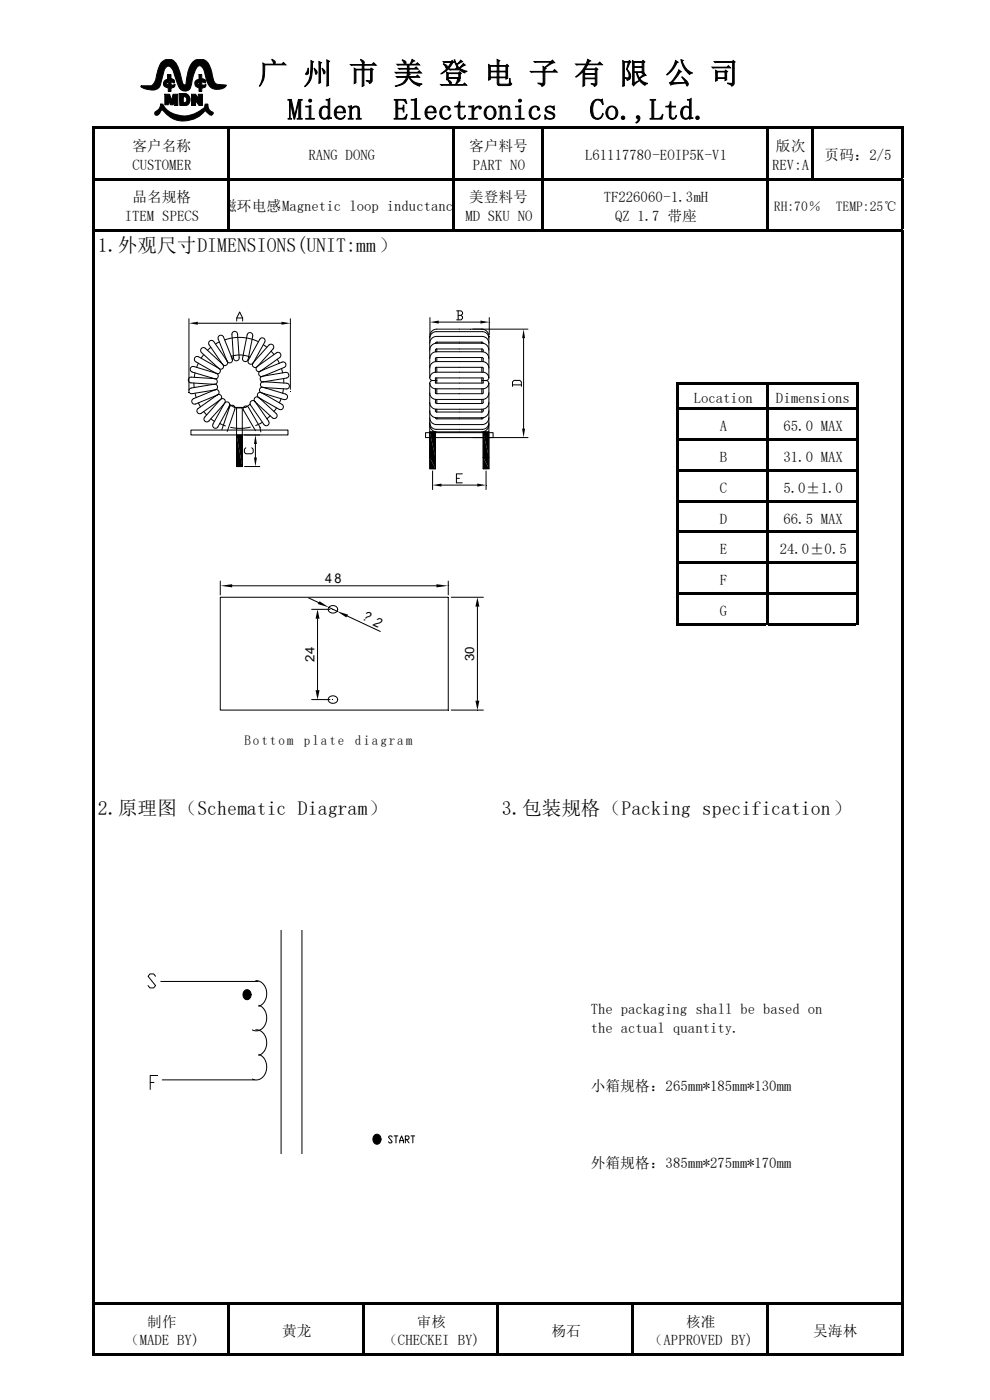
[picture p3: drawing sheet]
<svg xmlns="http://www.w3.org/2000/svg" width="210mm" height="297mm" viewBox="0 0 210 297" stroke-linecap="round" stroke-linejoin="round" font-family="sans-serif">
<g fill="#000">
<path d="M19.6 26.9h.6v10.8h-.6z" fill-rule="evenodd"/>
<path d="M19.6 37.7h.6v10.9h-.6z" fill-rule="evenodd"/>
<path d="M20.2 26.9h171.4v.5h-171.4z" fill-rule="evenodd"/>
<path d="M20.2 37.7h151.8v.5h-151.8z" fill-rule="evenodd"/>
<path d="M48.2 27.1h.5v10.6h-.5z" fill-rule="evenodd"/>
<path d="M48.2 38h.5v11.1h-.5z" fill-rule="evenodd"/>
<path d="M95.8 27.1h.6v10.6h-.6z" fill-rule="evenodd"/>
<path d="M95.8 38h.6v11.1h-.6z" fill-rule="evenodd"/>
<path d="M114.9 27.1h.5v10.6h-.5z" fill-rule="evenodd"/>
<path d="M114.9 38h.5v11.1h-.5z" fill-rule="evenodd"/>
<path d="M162.5 27.1h.5v10.6h-.5z" fill-rule="evenodd"/>
<path d="M162.5 38h.5v11.1h-.5z" fill-rule="evenodd"/>
<path d="M172 27.1h.6v11.1h-.6z" fill-rule="evenodd"/>
<path d="M172.6 37.7h19v.5h-19z" fill-rule="evenodd"/>
<path d="M191.1 27.1h.5v10.6h-.5z" fill-rule="evenodd"/>
<path d="M191.1 38h.5v10.6h-.5z" fill-rule="evenodd"/>
<path d="M19.6 48.6h.6v227.7h-.6z" fill-rule="evenodd"/>
<path d="M20.2 48.6h28v.5h-28z" fill-rule="evenodd"/>
<path d="M48.7 48.6h47.1v.5h-47.1z" fill-rule="evenodd"/>
<path d="M96.4 48.6h18.5v.5h-18.5z" fill-rule="evenodd"/>
<path d="M115.4 48.6h47.1v.5h-47.1z" fill-rule="evenodd"/>
<path d="M163 48.6h28.6v.5h-28.6z" fill-rule="evenodd"/>
<path d="M191.1 48.8h.5v227.5h-.5z" fill-rule="evenodd"/>
<path d="M143.5 81.1h.5v5.4h-.5z" fill-rule="evenodd"/>
<path d="M143.5 86.5h.5v6.5h-.5z" fill-rule="evenodd"/>
<path d="M143.5 93h.5v6.5h-.5z" fill-rule="evenodd"/>
<path d="M143.5 99.5h.5v6.5h-.5z" fill-rule="evenodd"/>
<path d="M144 81.1h38.1v.5h-38.1z" fill-rule="evenodd"/>
<path d="M144 86.5h38.1v.5h-38.1z" fill-rule="evenodd"/>
<path d="M144 93h38.1v.5h-38.1z" fill-rule="evenodd"/>
<path d="M144 99.5h38.1v.5h-38.1z" fill-rule="evenodd"/>
<path d="M162.5 81.3h.5v5.2h-.5z" fill-rule="evenodd"/>
<path d="M162.5 86.7h.5v6.3h-.5z" fill-rule="evenodd"/>
<path d="M162.5 93.3h.5v6.2h-.5z" fill-rule="evenodd"/>
<path d="M162.5 99.8h.5v6.2h-.5z" fill-rule="evenodd"/>
<path d="M181.6 81.3h.5v5.2h-.5z" fill-rule="evenodd"/>
<path d="M181.6 86.7h.5v6.3h-.5z" fill-rule="evenodd"/>
<path d="M181.6 93.3h.5v6.2h-.5z" fill-rule="evenodd"/>
<path d="M181.6 99.8h.5v6.2h-.5z" fill-rule="evenodd"/>
<path d="M143.5 106h.5v6.6h-.5z" fill-rule="evenodd"/>
<path d="M143.5 112.6h.5v6.5h-.5z" fill-rule="evenodd"/>
<path d="M143.5 119.1h.5v6.5h-.5z" fill-rule="evenodd"/>
<path d="M144 106h38.1v.6h-38.1z" fill-rule="evenodd"/>
<path d="M144 112.6h38.1v.5h-38.1z" fill-rule="evenodd"/>
<path d="M144 119.1h38.1v.5h-38.1z" fill-rule="evenodd"/>
<path d="M162.5 106.3h.5v6.3h-.5z" fill-rule="evenodd"/>
<path d="M162.5 112.8h.5v6.3h-.5z" fill-rule="evenodd"/>
<path d="M162.5 119.3h.5v6.3h-.5z" fill-rule="evenodd"/>
<path d="M181.6 106.3h.5v6.3h-.5z" fill-rule="evenodd"/>
<path d="M181.6 112.8h.5v6.3h-.5z" fill-rule="evenodd"/>
<path d="M181.6 119.3h.5v6.3h-.5z" fill-rule="evenodd"/>
<path d="M143.5 125.6h.5v7h-.5z" fill-rule="evenodd"/>
<path d="M144 125.6h38.1v.5h-38.1z" fill-rule="evenodd"/>
<path d="M144 132.1h18.5v.5h-18.5z" fill-rule="evenodd"/>
<path d="M162.5 125.9h.5v6.7h-.5z" fill-rule="evenodd"/>
<path d="M163 132.1h18.6v.5h-18.6z" fill-rule="evenodd"/>
<path d="M181.6 125.9h.5v6.7h-.5z" fill-rule="evenodd"/>
<path d="M19.6 276.3h.6v11.4h-.6z" fill-rule="evenodd"/>
<path d="M20.2 276.3h171.4v.5h-171.4z" fill-rule="evenodd"/>
<path d="M48.2 276.6h.5v11.1h-.5z" fill-rule="evenodd"/>
<path d="M76.8 276.6h.5v11.1h-.5z" fill-rule="evenodd"/>
<path d="M105.4 276.6h.5v11.1h-.5z" fill-rule="evenodd"/>
<path d="M133.9 276.6h.6v11.1h-.6z" fill-rule="evenodd"/>
<path d="M162.5 276.6h.5v11.1h-.5z" fill-rule="evenodd"/>
<path d="M191.1 276.6h.5v11.1h-.5z" fill-rule="evenodd"/>
<path d="M20.2 287.1h28v.6h-28z" fill-rule="evenodd"/>
<path d="M48.7 287.1h28.1v.6h-28.1z" fill-rule="evenodd"/>
<path d="M77.3 287.1h28.1v.6h-28.1z" fill-rule="evenodd"/>
<path d="M105.9 287.1h28v.6h-28z" fill-rule="evenodd"/>
<path d="M134.5 287.1h28v.6h-28z" fill-rule="evenodd"/>
<path d="M163 287.1h28.1v.6h-28.1z" fill-rule="evenodd"/>
</g>
<path d="M29.9 12.5h18.4v13.3h-18.4z" fill-rule="evenodd" fill="#fff"/>
<g fill="#000">
<path d="M34.5 13.1a1.98 1.98 0 0 1 3.2 1.1l1 3.4 .3 .4 .4-.1 .3-2a3.8 3.8 0 0 1 2.1-3.3 2.29 2.29 0 0 1 2.9 2l.3 .9a3.1 3.1 0 0 0 .9 2.4l2.1 .2a2.39 2.39 0 0 1-2.5 .8 2.39 2.39 0 0 1-1.7-2l-.2-.7a2.87 2.87 0 0 0-1-2.2l-.3-.1a5.1 5.1 0 0 0-1.6 3.8 1.46 1.46 0 0 1-1.3 1.6 1.46 1.46 0 0 1-1.6-1.2l-.6-1.7a3.3 3.3 0 0 0-1.2-2.3 .94 .94 0 0 0-1.2 .8l-.7 2.9a1.82 1.82 0 0 1-2.4 1.2l-1.4-.3-.4-.4 .1-.1h2.1l.5-.4 .4-.7 .8-3.1z" fill-rule="evenodd"/>
<path d="M35.5 15.8h.8v.9h.2a.51 .51 0 0 1 .5 .4 .51 .51 0 0 1-.2 .5l-.5-.1v.6l.8-.2-.1 .5-.7 .3v.7h-.6v-.7a.9 .9 0 0 1-1-.9 .9 .9 0 0 1 .8-.9z" fill-rule="evenodd"/>
</g>
<path d="M34.5 13.1a1.98 1.98 0 0 1 3.2 1.1l1 3.4 .3 .4 .4-.1 .3-2a3.8 3.8 0 0 1 2.1-3.3 2.29 2.29 0 0 1 2.9 2l.3 .9a3.1 3.1 0 0 0 .9 2.4l2.1 .2a2.39 2.39 0 0 1-2.5 .8 2.39 2.39 0 0 1-1.7-2l-.2-.7a2.87 2.87 0 0 0-1-2.2l-.3-.1a5.1 5.1 0 0 0-1.6 3.8 1.46 1.46 0 0 1-1.3 1.6 1.46 1.46 0 0 1-1.6-1.2l-.6-1.7a3.3 3.3 0 0 0-1.2-2.3 .94 .94 0 0 0-1.2 .8l-.7 2.9a1.82 1.82 0 0 1-2.4 1.2l-1.4-.3-.4-.4 .1-.1h2.1l.5-.4 .4-.7 .8-3.1zM35.5 15.8h.8v.9h.2a.51 .51 0 0 1 .5 .4 .51 .51 0 0 1-.2 .5l-.5-.1v.6l.8-.2-.1 .5-.7 .3v.7h-.6v-.7a.9 .9 0 0 1-1-.9 .9 .9 0 0 1 .8-.9z" fill="none" stroke="#000" stroke-width=".21"/>
<path d="M35.5 17.5h.2v.6l-.4-.2z" fill-rule="evenodd" fill="#fff"/>
<path d="M35.5 17.5h.2v.6l-.4-.2zM42.2 15.8h.6v.9h.3a.51 .51 0 0 1 .5 .3 .51 .51 0 0 1-.1 .6l-.7-.1v.6l.9-.2-.1 .4-.2 .3-.6 .1v.7h-.6v-.7a.9 .9 0 0 1-.9-.9 .9 .9 0 0 1 .9-.9zM34.1 22.1h.4a5.3 5.3 0 0 0 6.9 2l2-1.3 .1-.7h.6a1.66 1.66 0 0 0 1.1 1.8l-.3 .5h-.3l-1.1-1a5.7 5.7 0 0 1-9.1-.1l-.6 .8a.51 .51 0 0 1-.5 .4 .51 .51 0 0 1-.5-.5l.3-.4a1.73 1.73 0 0 0 1-1.5z" fill="none" stroke="#000" stroke-width=".21"/>
<g fill="#000">
<path d="M42.2 15.8h.6v.9h.3a.51 .51 0 0 1 .5 .3 .51 .51 0 0 1-.1 .6l-.7-.1v.6l.9-.2-.1 .4-.2 .3-.6 .1v.7h-.6v-.7a.9 .9 0 0 1-.9-.9 .9 .9 0 0 1 .9-.9z" fill-rule="evenodd"/>
<path d="M34.1 22.1h.4a5.3 5.3 0 0 0 6.9 2l2-1.3 .1-.7h.6a1.66 1.66 0 0 0 1.1 1.8l-.3 .5h-.3l-1.1-1a5.7 5.7 0 0 1-9.1-.1l-.6 .8a.51 .51 0 0 1-.5 .4 .51 .51 0 0 1-.5-.5l.3-.4a1.73 1.73 0 0 0 1-1.5z" fill-rule="evenodd"/>
</g>
<path d="M42 17.5h.2v.4l-.3-.1z" fill-rule="evenodd" fill="#fff"/>
<path d="M35 20h1l.4 1.3 .3-1.3h1v2.4h-.7l-.2-.9-.1 .7h-.6l-.3-.9-.1 .9h-.7zM38 19.8h1.3a1.3 1.3 0 0 1 1 1.3 1.3 1.3 0 0 1-1 1.3h-1.1zM42 17.5h.2v.4l-.3-.1z" fill="none" stroke="#000" stroke-width=".21"/>
<g fill="#000">
<path d="M35 20h1l.4 1.3 .3-1.3h1v2.4h-.7l-.2-.9-.1 .7h-.6l-.3-.9-.1 .9h-.7z" fill-rule="evenodd"/>
<path d="M38 19.8h1.3a1.3 1.3 0 0 1 1 1.3 1.3 1.3 0 0 1-1 1.3h-1.1z" fill-rule="evenodd"/>
</g>
<path d="M38.9 20.6l.3-.1a.73 .73 0 0 1 .2 1.2l-.5 .1z" fill-rule="evenodd" fill="#fff"/>
<g fill="none" stroke="#000" stroke-width=".21">
<path d="M40.6 20h.9l.6 .9v-.9h.8v2.4h-.7l-.7-1.1v1.1h-.9zM38.9 20.6l.3-.1a.73 .73 0 0 1 .2 1.2l-.5 .1zM40.1 67.6v15.1M40.5 77.9l.5-.2 4.9 1.5a.61 .61 0 0 1 .4 .7 .61 .61 0 0 1-.8 .4l-4.8-1.4-.4-.5zM41.4 79.1l-.2 .9M41.4 75.8l.3-.2 .4 .1 4.3 2.4a.61 .61 0 0 1 .3 .9 .61 .61 0 0 1-.8 .2l-4.5-2.5-.2-.5zM42 68.6h17.7M42.1 77l-.4 .9M42.7 73.9l.4-.2 .4 .1 3.7 3.5a.6 .6 0 0 1 .1 .8 .6 .6 0 0 1-.9 .1l-3.7-3.5-.1-.4zM43.2 75.2l-.5 .8M44.7 73.7l-.7 .6M45.3 72.5a.6 .6 0 0 0-.8-.2 .6 .6 0 0 0-.1 .9l2.8 4.1a.6 .6 0 0 0 .8 .1 .6 .6 0 0 0 .2-.8"/>
<path d="M45.3 72.5l2.9 4.1M45.4 78.9l-.1 .1M46 77.8l-.1 .1M46.4 71.3l.5-.2 .4 .3 2 4.8a.6 .6 0 0 1-.4 .7 .6 .6 0 0 1-.7-.3l-1.9-4.8zM46.5 72.5l-.8 .5M46.9 76.8l-.1 .1M47.7 72.1a9.3 9.3 0 0 1 7.1 .4M47.9 76.1h.1M49.2 76.2l.1 .2M49.4 70.5l.6-.2 .4 .5 .3 5.1a.6 .6 0 0 1-.5 .6 .6 .6 0 0 1-.7-.5l-.3-5.1zM50.2 68.1v-.6l.6-1.3 .7 1.3v.6M50.2 67.5h1.3"/>
<path d="M51.6 75.4v.1M52.6 76.2a.6 .6 0 0 1-.7 .5 .6 .6 0 0 1-.5-.7l1-5a.6 .6 0 0 1 .7-.4 .6 .6 0 0 1 .5 .7l-1 4.9M52.8 76.2l-.1 .2M53.1 75.8a5.4 5.4 0 0 0-4-.2l.1 .6M53.7 76.9a.6 .6 0 0 0 0 .9 .6 .6 0 0 0 .9 0M54.5 77.8l4.1-2.9a.61 .61 0 0 1 .9 .1 .61 .61 0 0 1-.2 .9l-4 2.8a.6 .6 0 0 1-.8-.1 .6 .6 0 0 1 0-.8zM55.1 78.8l4.7-2a.61 .61 0 0 1 .8 .4 .61 .61 0 0 1-.3 .7l-4.6 1.9a.6 .6 0 0 1-.7-.2 .6 .6 0 0 1 .1-.8zM55.2 71.8a.6 .6 0 0 1 .8 0 .6 .6 0 0 1 .2 .8l-2.5 4.4a.61 .61 0 0 1-.8 .2 .61 .61 0 0 1-.2-.8zM55.4 79.9l5.2-.9a.61 .61 0 0 1 .7 .5 .61 .61 0 0 1-.5 .7l-5 .8-.3-.1-.3-.3v-.3zM55.7 78.4l.1 .1M55.8 73.1l.8 .6M56.2 79.6v.1"/>
<path d="M57 73.2l-3.3 3.7M57 73.2a.6 .6 0 0 1 .9 0 .6 .6 0 0 1 0 .8l-3.3 3.8M57.5 74.5l.6 .7M58.8 76.2l.5 .8M59.7 78.2l.3 .9M61.6 67.6v15M91.2 78.1l.4-1 .5-.3 .4-.1h10l.9 .5 .3 .9M91.2 76.1l.1-.7 .3-.4 .4-.2 .6-.2h9.8l.9 .4 .3 .4 .1 .7M91.2 74.3v-.5l.4-.6 .5-.3 .5-.1h9.8l.6 .2 .4 .4 .3 .9M91.2 72.8l.1-.6 .3-.4 .5-.4h.5h9.8l.9 .4 .3 .4 .1 .6M91.2 71.8l.4-1 .5-.4h.4h10l.9 .5 .3 .9M91.2 67.4v3.6"/>
<path d="M92.4 76.7v-.7l.2-.2h9.7l.2 .2v.7M92.4 72.8l.2-.2h9.7l.2 .2M92.5 77.9l-.1 .2v.9M92.5 77.9h9.8M92.6 74l-.2 .2v.4M92.6 74h9.6l.3 .2v.4M92.7 74v.6M92.7 75.8v.9M92.7 77.9v1.1M92.8 72.6l-.1 .2M93.1 68.3h8.8M96.9 65.9h.9l.3 .4v.3l-.3 .3"/>
<path d="M97.2 66.9h.6l.3 .3v.3l-.3 .4h-.9M97.2 65.9v2M102.1 72.6v.2M102.2 69.8l.6 .2 .5 .3 .4 .9v8.9l-.2 .4-.4 .2M102.2 74v.6M102.2 75.8v.9M102.2 77.9v1.1M102.3 77.9l.2 .2v.9M103.8 67.4v3.6M111.1 71.7v19.2M112 69.8h-19.3l-.7 .2-.6 .5-.2 .8v8.8l.1 .4 .4 .2M40.1 80.2l.5-.2 4.9 .3a.61 .61 0 0 1 .6 .7 .61 .61 0 0 1-.6 .5l-5.1-.3-.4-.4z"/>
<path d="M40.5 91.2h20.6v1.1h-20.6zM40.8 83.5a.61 .61 0 0 1-.7-.5 .61 .61 0 0 1 .5-.7l4.9-.8a.61 .61 0 0 1 .6 .5 .61 .61 0 0 1-.5 .7l-4.8 .8M40.9 84.7l4.7-2a.6 .6 0 0 1 .8 .3 .6 .6 0 0 1-.3 .8l-4.6 1.9a.6 .6 0 0 1-.7-.2 .6 .6 0 0 1 .1-.8zM41.1 81.3l.1 .9M41.4 83.4l.2 .9M41.9 86.7l4.2-2.9a.6 .6 0 0 1 .8 .1 .6 .6 0 0 1-.1 .9l-4.1 2.9a.6 .6 0 0 1-.8-.2 .6 .6 0 0 1 0-.8zM42.1 85.5l.4 .8M43.2 87.3l.6 .7M44.7 88.8l.8 .6M44.9 81.5v.1M45 80.2v.1M45.1 82.8v.1"/>
<path d="M45.6 84v.1M46.3 85.1l.1 .1M46.6 89.8l1.2 .6M46.7 84.8l-3.3 3.7a.6 .6 0 0 0 .1 .8 .6 .6 0 0 0 .8 0M46.8 84.8a.6 .6 0 0 1 .8-.1 .6 .6 0 0 1 0 .9l-3.3 3.7M47.3 86v.1M47.7 85.4a.6 .6 0 0 1 .8 0 .6 .6 0 0 1 .2 .8l-2.5 4.3a.61 .61 0 0 1-.8 .3 .61 .61 0 0 1-.2-.9zM48.6 86.1l-.2 .5M48.7 85.8l.2 .2M49.8 86.8a.59 .59 0 0 0-.3-.8 .59 .59 0 0 0-.8 .4l-1.6 4.7M49.8 86.8l-1.6 4.7M50.2 86.5h1.2v12.5h-1.2z"/>
<path d="M50.2 92.3h1.2v6.7h-1.2zM51.9 92.3h3.2M51.9 99h3.2M52.1 95l-.3 .3v.6l.3 .4h1.3l.3-.4v-.6l-.3-.3M52.7 86.4a.6 .6 0 0 0-.8-.2 .6 .6 0 0 0-.2 .8l2.5 4.4M52.7 86.4l2.5 4.3M53 85.8l-.9 .6h-2.4l-.9-.5M53.1 90.6l-2.1 .3-2.1-.2M53.1 85.7l-.1 .1M53.2 85.1l.5-.1 .4 .2 2.9 4.2a.6 .6 0 0 1-.2 .8 .6 .6 0 0 1-.8-.1l-2.9-4.3-.1-.3zM54.2 94.2v2.9M54.5 85.6l-.1 .1"/>
<path d="M54.8 83.4l.3-.2 .4 .1 4.3 2.5a.61 .61 0 0 1 .2 .8 .61 .61 0 0 1-.8 .2l-4.4-2.5-.2-.5zM54.9 84.3a.6 .6 0 0 0-.8 .1 .6 .6 0 0 0 0 .8M54.9 84.3l3.7 3.4a.6 .6 0 0 1 0 .9 .6 .6 0 0 1-.8 0l-3.7-3.4M55.1 90.6l.2 1M55.4 84.6l-.1 .1M55.4 81.2l.5-.2 4.9 .3a.61 .61 0 0 1 .6 .6 .61 .61 0 0 1-.7 .6l-5-.3-.4-.4zM55.7 89.6l-1.5 .7M55.8 82.2a.6 .6 0 0 0-.7 .4 .6 .6 0 0 0 .4 .7M55.8 82.2l4.8 1.4a.6 .6 0 0 1 .4 .7 .6 .6 0 0 1-.8 .5l-4.7-1.5M56 83.5v.1M56.4 82.2l-.1 .1M56.4 80.9v.1"/>
<path d="M57.3 88.2l-.7 .6M58.7 86.5l-.6 .8M59.6 84.6l-.3 .9M60.1 82.5l-.1 .9M60.2 80.3v1M90.3 91.8h14.3v1h-14.3zM91.2 85.4l.1 .6 .3 .4 .4 .3 .6 .1h9.8l.9-.4 .3-.4 .1-.6M91.2 83.3l.4 1 .5 .4h.4h10l.9-.5 .3-.9M91.2 88.6l.1 .6 .3 .4 .5 .4 .5 .1h9.8l.9-.5 .3-.4 .1-.6M91.2 87.1v.5l.4 .6 .5 .3 .5 .1h9.8l.6-.2 .4-.3 .3-1M91.2 90.1v.5l.4 .6 .4 .3 .7 .1h9.7l.4-.1 .6-.5 .3-.9M91.2 97h1.2v2.4h-1.2z"/>
<path d="M91.2 91.6h1.2v5.4h-1.2zM91.2 91.6h1.2v7.9M91.2 97h1.2M91.2 80.2v-.4a1.25 1.25 0 0 1 1.2-.8h10.3a1.3 1.3 0 0 1 1 1.2M91.2 81.3v.3a1.25 1.25 0 0 0 1.2 .9l10.3-.1a1.3 1.3 0 0 0 1-1.1M91.2 89.7l.4 1 .5 .3 .4 .1h10l.9-.5 .3-.9M91.7 80.7l-.4 .2-.1 .4v18.1h1.2M91.7 80.7h1M91.8 99.9v4M92.4 82.5v.8l.1 .2h9.8l.2-.2v-.8M92.4 84.7v.7l.2 .2h9.7l.2-.2v-.7M92.4 86.8v.5l.2 .1"/>
<path d="M92.4 88.6l.2 .2M92.4 80.2h10l.1 1-10.1 .1zM92.6 88.9h9.7M92.7 80.2v1.1M92.7 82.5v1M92.7 84.7v.9M92.7 86.8v.6M92.7 88.6l.1 .2M100.3 92.8h11.7M102.1 88.6v.2M102.2 80.7h.9M102.2 80.2v1.1"/>
<path d="M102.2 82.5v1M102.2 84.7v.9M102.2 86.8v.6M102.5 88.6l-.2 .2M102.5 86.8v.5l-.3 .1h-9.6M102.5 91.6h1.2v5.4h-1.2zM102.5 97h1.2M102.5 97h1.2v2.4h-1.2zM103.1 80.7l.4 .2 .2 .4v18.1M103.1 99.9v4M103.7 91.6h-1.2v7.8M103.7 99.4h-1.2"/>
<path d="M108.7 82v-1l.3-.3h1.3l.3 .3v1M108.7 81.6h1.9M93.6 102.9h7.6M96.8 101.5h.6M98.1 100.5h-1.3v1.9h1.3M46.7 126.7h48.4v23.9h-48.4zM46.7 123.3v2.9M49.2 124.3h43.4M65.4 126.8l2.2 1M66.1 129.3h3.9M67.4 131.2v15.2M69.8 128.8l1.7 .9"/>
<path d="M69.8 128.8a.95 .95 0 0 1 1.3-.3 .95 .95 0 0 1 .4 1.2 .98 .98 0 0 1-1.2 .3 .98 .98 0 0 1-.6-1.1zM73.6 130.7l7.1 3.3M95.1 123.3v2.9M95.7 126.7h6.8M101.3 128.7v19.9M66.1 148.4h3.9M69.8 147.9a.95 .95 0 0 1 1.3-.2 .95 .95 0 0 1 .4 1.1 .98 .98 0 0 1-1.2 .4 .98 .98 0 0 1-.6-1.1zM95.7 150.6h6.8M59.6 197.3v47.4M64 197.3v47.4M33 207.1l-.4-.5h-.8l-.4 .5 1.6 2-.4 .5h-.8l-.4-.5M34.1 208.2h20.7"/>
<path d="M51.8 210.2l.7-.2 .6 .5 .1 .8-.5 .7h-.6l-.4-.5-.2-.6zM54.2 218.5l.9 .1 .6 .4 .6 .8 .2 1v1.1l-.3 .9-.6 .6-.7 .5M54.2 208l.8 .2 .7 .4 .6 .8 .2 1v1l-.3 .9-.5 .7-.8 .5M54.9 213.3l.8 .4 .6 .9 .3 1.1-.1 1.1-.5 1-.6 .6-1 .3-.9-.2M31.9 229.6h.8M33.5 228.1h-1.6v3M34.4 229.1h19.6M54.9 223.7l.8 .4 .6 .9 .3 1.1-.1 1.1-.5 1-.7 .7-.9 .2-.9-.2M79.4 240.9l.7-.3 .6 .5 .1 .9-.6 .7h-.5l-.5-.5-.1-.6zM83.2 241.2l-.2-.2h-.4l-.2 .2 .8 1-.2 .2h-.4l-.2-.2M83.6 241h.8M84 241v1.4"/>
<path d="M84.8 242.4v-.4l.4-1 .4 1v.4M84.8 242h.8M86 241.7h.6l.2-.2-.2-.5h-.6v1.4M86.2 241.7l.6 .7M87.2 241h.8M87.6 241v1.4"/>
</g>
<g fill="#000">
<path d="M40.1 68.6l1.9-.3v.6zM59.7 68.3l1.9 .3-1.9 .3zM91.2 68.3l1.9-.3v.6zM101.9 68l1.9 .3-1.9 .3zM111.1 69.8l.3 1.9h-.7zM50.2 99h1.2zM50.2 92.3l1.2 6.7h-1.2zM50.2 92.3h1.2v6.7zM53.9 97.1h.6l-.3 1.9zM54.2 92.3l.3 1.9h-.6zM91.2 97h1.2zM91.2 97l1.2 2.4h-1.2z"/>
<path d="M91.2 97h1.2v2.4zM91.2 91.6l1.2 5.4h-1.2zM91.2 91.6h1.2v5.4zM91.2 99.4h1.2zM91.6 99.4h.8zM102.5 91.6l1.2 5.4h-1.2zM102.5 91.6h1.2v5.4zM102.5 97l1.2 2.4h-1.2zM102.5 97h1.2v2.4zM102.5 99.4h.2zM102.5 99.4h1.2zM102.5 97h1.2z"/>
<path d="M110.7 90.9h.7l-.3 1.9zM91.8 102.9l1.8-.3v.6zM101.2 102.6l1.9 .3-1.9 .3zM46.7 124.3l2.5-.4v.7zM67.4 129.3l.4 1.9h-.9zM67.8 127.5l2 1.3-2.4-.7zM71.5 129.7l2.4 .7-.5 .6zM92.6 123.9l2.5 .4-2.5 .3zM101.3 126.7l.4 2h-.9zM66.9 146.4h.9l-.4 2zM100.8 148.6h.9l-.4 2z"/>
<path d="M40.6 20h.9l.6 .9v-.9h.8v2.4h-.7l-.7-1.1v1.1h-.9z" fill-rule="evenodd"/>
<path d="M51.5 209.9h1.8v2.2h-1.8z" fill-rule="evenodd"/>
<path d="M79.1 240.6h1.7v2.1h-1.7z" fill-rule="evenodd"/>
</g>
<g font-size="6.3">
<text x="54.8" y="17.7">广 州 市 美 登 电 子 有 限 公 司</text>
<text x="61" y="25.4">Miden</text>
<text x="83.4" y="25.4">Electronics</text>
<text x="125.1" y="25.4">Co.,Ltd.</text>
</g>
<g font-size="4.2">
<text x="20.7" y="53.5">1.外观尺寸DIMENSIONS(UNIT:mm）</text>
<text x="20.7" y="172.9">2.原理图（Schematic Diagram）</text>
<text x="106.5" y="172.9">3.包装规格（Packing specification）</text>
</g>
<g font-size="3.1">
<text x="28.1" y="32.1">客户名称</text>
<text x="28.1" y="36">CUSTOMER</text>
<text x="65.4" y="34">RANG DONG</text>
<text x="99.5" y="32.1">客户料号</text>
<text x="100.3" y="36">PART NO</text>
<text x="124.1" y="34">L61117780-EOIP5K-V1</text>
<text x="163.8" y="36">REV:A</text>
<text x="164.6" y="32.1">版次</text>
<text x="174.9" y="34">页码：2/5</text>
<text x="26.5" y="46.8">ITEM SPECS</text>
<text x="28.1" y="42.9">品名规格</text>
<text x="47.1" y="44.8">磁环电感Magnetic loop inductanc</text>
<text x="98.7" y="46.8">MD SKU NO</text>
<text x="99.5" y="42.9">美登料号</text>
<text x="128.1" y="42.9">TF226060-1.3mH</text>
<text x="130.5" y="46.8">QZ 1.7 带座</text>
<text x="147.1" y="85.5">Location</text>
<text x="164.6" y="85.5">Dimensions</text>
<text x="152.7" y="91.5">A</text>
<text x="166.2" y="91.5">65.0 MAX</text>
<text x="152.7" y="98">B</text>
<text x="166.2" y="98">31.0 MAX</text>
<text x="152.7" y="104.5">C</text>
<text x="166.2" y="104.5">5.0±1.0</text>
<text x="152.7" y="111.1">D</text>
<text x="166.2" y="111.1">66.5 MAX</text>
<text x="152.7" y="117.6">E</text>
<text x="165.4" y="117.6">24.0±0.5</text>
<text x="152.7" y="124.1">F</text>
<text x="152.7" y="130.6">G</text>
<text x="125.3" y="215.2">The packaging shall be based on</text>
<text x="125.3" y="219">the actual quantity.</text>
<text x="125.3" y="231.4">小箱规格：265mm*185mm*130mm</text>
<text x="125.3" y="247.7">外箱规格：385mm*275mm*170mm</text>
<text x="31.2" y="281.5">制作</text>
<text x="88.4" y="281.5">审核</text>
<text x="145.5" y="281.5">核准</text>
<text x="26.5" y="285.4">（MADE BY)</text>
<text x="59.8" y="283.5">黄龙</text>
<text x="81.2" y="285.4">（CHECKEI BY)</text>
<text x="117" y="283.5">杨石</text>
<text x="137.6" y="285.4">（APPROVED BY)</text>
<text x="172.5" y="283.5">吴海林</text>
</g>
<g font-size="2.9">
<text x="164.2" y="44.8">RH:70％</text>
<text x="177.3" y="44.8">TEMP:25℃</text>
<text x="76.6" y="131.4" transform="rotate(25 76.6 131.4)">? 2</text>
<text x="51.8" y="158">Bottom</text>
<text x="64.5" y="158">plate</text>
<text x="75.3" y="158">diagram</text>
</g>
<text font-size="2.8" x="69" y="123.7">48</text>
<g font-size="2.7">
<text x="66.7" y="140.4" transform="rotate(-90 66.7 140.4)">24</text>
<text x="100.6" y="140.2" transform="rotate(-90 100.6 140.2)">30</text>
</g>
</svg>
